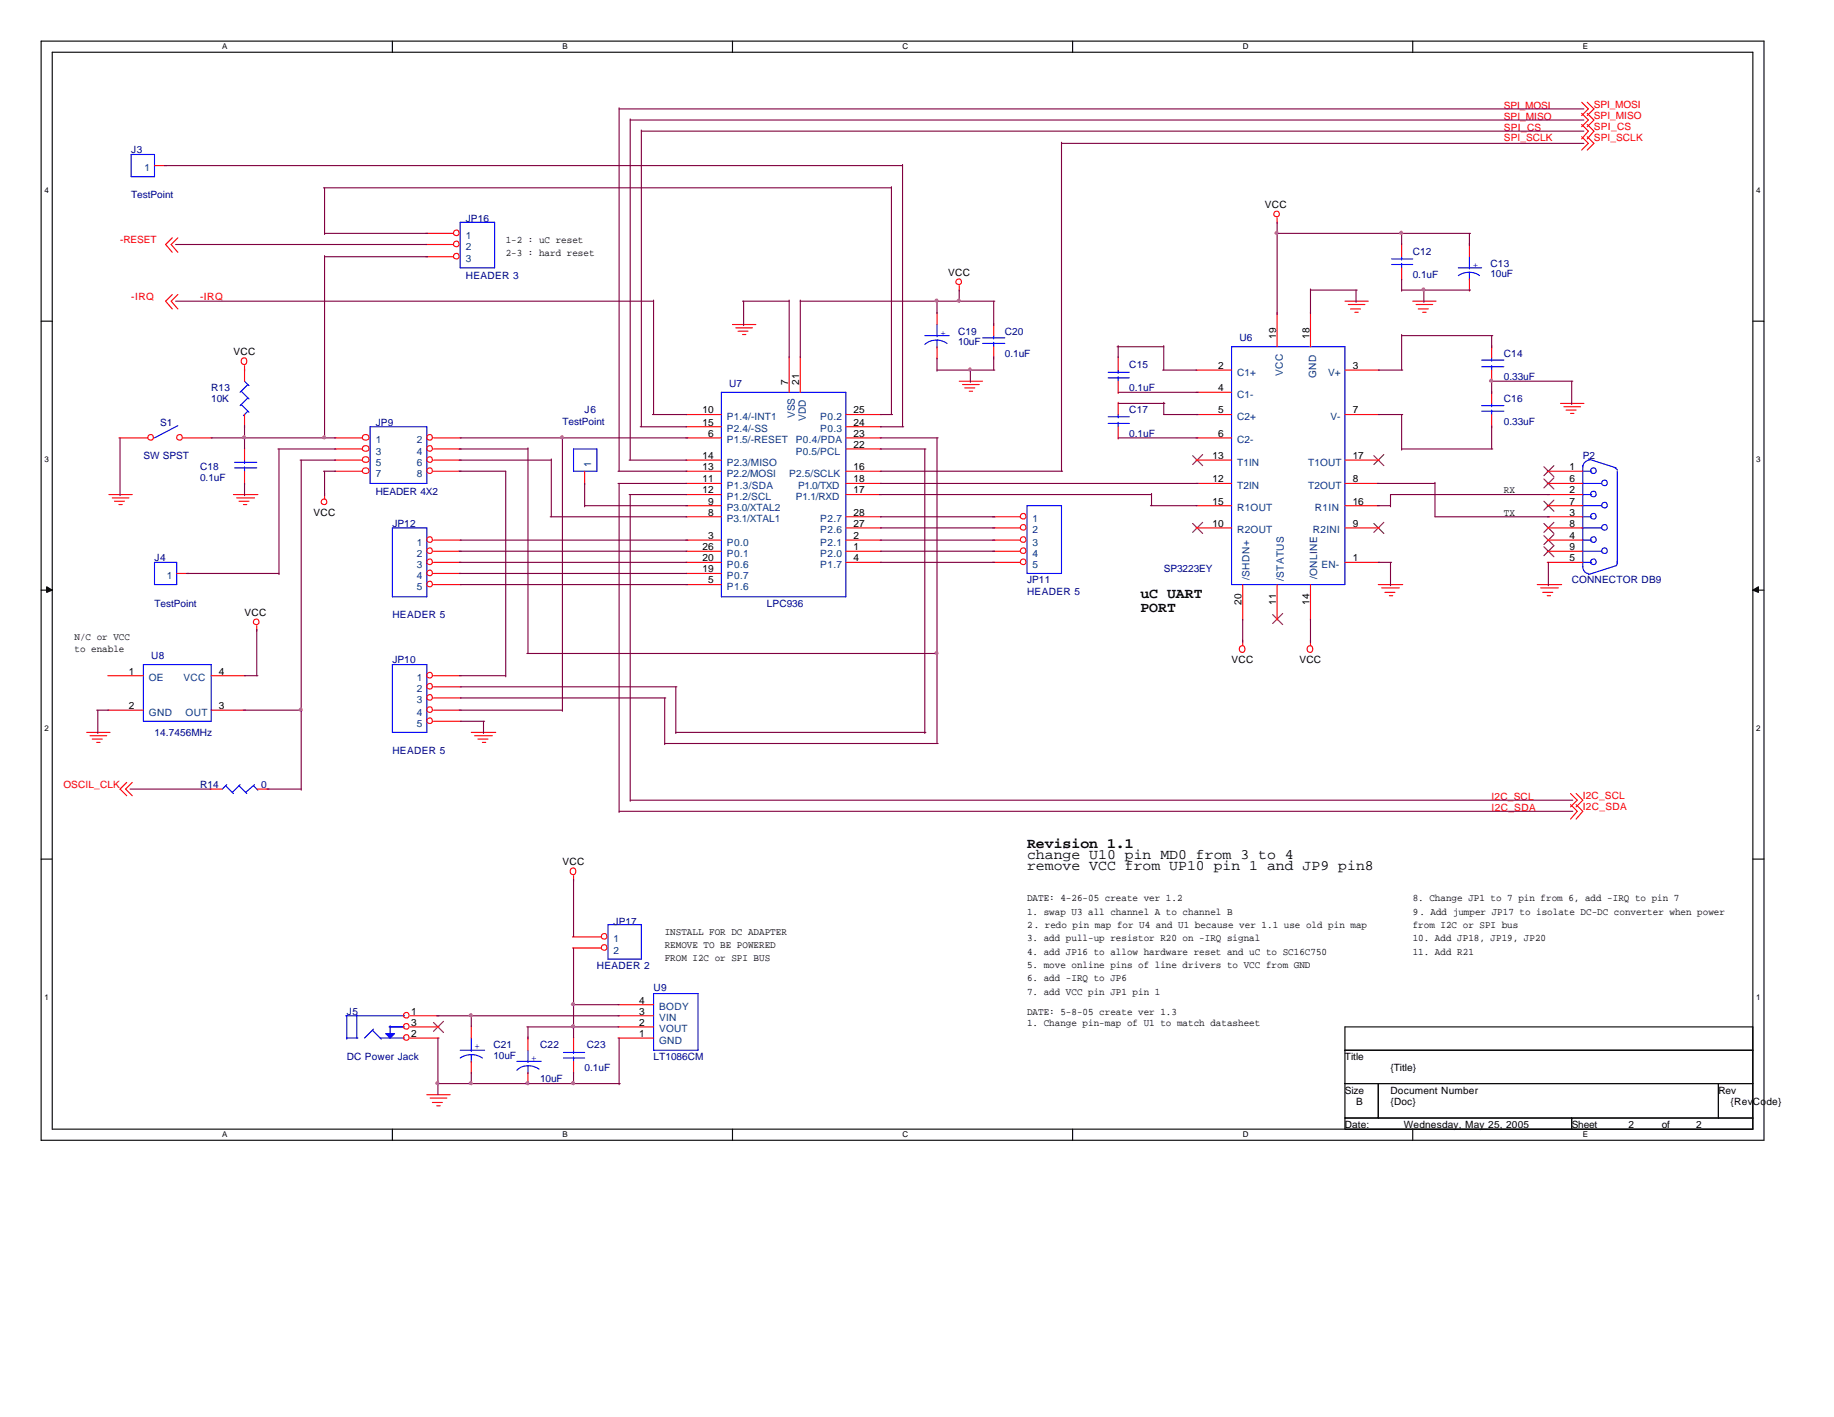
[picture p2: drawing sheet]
<svg xmlns="http://www.w3.org/2000/svg" width="279mm" height="216mm" viewBox="0 0 279 216" stroke-linecap="round" stroke-linejoin="round" font-family="sans-serif">
<path d="M6.3 6.3h262.4v167.4h-262.4zM8 8h259v164h-259z" fill="none" stroke="#000" stroke-width=".17"/>
<g fill="#fff">
<path d="M33.9 6.4h.8v1.4h-.8z"/>
<path d="M33.9 172.2h.8v1.4h-.8z"/>
</g>
<path d="M59.8 6.3v1.7M59.8 172v1.7" fill="none" stroke="#000" stroke-width=".17"/>
<g fill="#fff">
<path d="M85.7 6.4h.8v1.4h-.8z"/>
<path d="M85.7 172.2h.8v1.4h-.8z"/>
</g>
<path d="M111.6 6.3v1.7M111.6 172v1.7" fill="none" stroke="#000" stroke-width=".17"/>
<g fill="#fff">
<path d="M137.5 6.4h.8v1.4h-.8z"/>
<path d="M137.5 172.2h.8v1.4h-.8z"/>
</g>
<path d="M163.4 6.3v1.7M163.4 172v1.7" fill="none" stroke="#000" stroke-width=".17"/>
<g fill="#fff">
<path d="M189.3 6.4h.9v1.4h-.9z"/>
<path d="M189.3 172.2h.9v1.4h-.9z"/>
</g>
<path d="M215.2 6.3v1.7M215.2 172v1.7" fill="none" stroke="#000" stroke-width=".17"/>
<g fill="#fff">
<path d="M241.1 6.4h.9v1.4h-.9z"/>
<path d="M241.1 172.2h.9v1.4h-.9z"/>
<path d="M6.8 28.4h.7v1.4h-.7z"/>
<path d="M267.5 28.4h.7v1.4h-.7z"/>
<path d="M6.8 69.4h.7v1.4h-.7z"/>
<path d="M267.5 69.4h.7v1.4h-.7z"/>
</g>
<path d="M6.3 48.9h1.7M267 48.9h1.7" fill="none" stroke="#000" stroke-width=".17"/>
<g fill="#fff">
<path d="M6.8 110.4h.7v1.4h-.7z"/>
<path d="M267.5 110.4h.7v1.4h-.7z"/>
</g>
<path d="M6.3 89.9h1.7M267 89.9h1.7" fill="none" stroke="#000" stroke-width=".17"/>
<g fill="#000" stroke="#000" stroke-width=".17">
<path d="M7.1 89.4l.9 .5-.9 .4z" fill-rule="evenodd"/>
<path d="M267 89.9l.9-.5v.9z" fill-rule="evenodd"/>
</g>
<g fill="#fff">
<path d="M6.8 151.4h.7v1.3h-.7z"/>
<path d="M267.5 151.4h.7v1.3h-.7z"/>
</g>
<path d="M6.3 130.9h1.7M267 130.9h1.7M204.9 156.5h62.1v15.5h-62.1zM204.9 160h62.1M204.9 165.1h62.1M204.9 170.3h62.1M210 165.1v5.2M239.4 170.3v1.7M261.8 165.1v5.2" fill="none" stroke="#000" stroke-width=".17"/>
<g fill="none" stroke="#f00" stroke-width=".17">
<path d="M241 15.6l1 1-1 1M241 17.3l1 1-1 1M241 19l1 1-1 1.2M241.8 15.6l1 1-1 1M241.8 17.3l1 1-1 1M241.8 19l1 1-1 1.2M23.5 25.2h1.9M26.2 36.2l-1 1.1 1 1.1M27.1 36.2l-1 1.1 1 1.1M64.9 35.6h4.2M64.9 37.3h4.2M64.9 39.1h4.2"/>
<path d="M194.6 33.2v.8M213.5 37.1v2M223.9 37.1v2M241 20.8l1 1-1 1.1M241.8 20.8l1 1-1 1.1M26.2 44.9l-1 1 1 1.2M27.1 44.9l-1 1 1 1.2M37 54.6a.47 .47 0 0 1 .6 .4 .47 .47 0 0 1-.6 .5 .56 .56 0 0 1 0-.9zM37.3 55.7v2.4M111.6 49.4h3.5M112.1 50h2.5M112.4 50.5h1.6"/>
<path d="M113.1 51h.5M120.2 54.4v5.4M121.9 54.4v5.4M142.7 47.6v1.8M142.7 52.8v1.9M146.1 58.1h3.6M146.1 43.5v.9M146.6 58.6h2.6M147 59.1h1.5M147.7 59.6h.5M151.4 49.3v1.8M151.4 52.8v1.9"/>
<path d="M170.3 54.4v2M170.3 58.1v1.8M182.2 56.4h5.4M182.2 59.8h5.4M194.6 47.6v5.2M199.6 47.6v5.2M204.9 45.9h3.5M204.9 56.4h5.2M205.4 46.4h2.5M205.7 47.1h1.6M206.4 47.6h.5M213.5 40.8v1.9"/>
<path d="M215.2 45.9h3.6M215.7 46.4h2.6M216.1 47.1h1.5M216.7 47.6h.6M223.9 42.5v1.9M227.2 52.7v1.8M227.2 56.4v1.9M227.2 59.6v1.9M16.6 75.4h3.6M17.1 75.9h2.5M17.4 76.4h1.6M18.1 76.9h.5"/>
<path d="M18.1 66.7h4.4M27.9 66.7h4.4M35.6 75.4h3.7M36.1 75.9h2.7M36.4 76.4h1.5M37.1 76.9h.5M37.3 63.2v2M37.3 68.2v1.9M37.3 71.8v2M49.4 75.2v.8M51 66.7h4.2M51 70.1h4.2"/>
<path d="M51 71.8h4.2M51 68.4h4.2M66 66.7h4.3M66 70.1h4.3M66 71.8h4.3M66 68.4h4.3M89.1 71.8v2M104.5 75.4h5.4M104.5 66.7h5.4M104.5 63.2h5.4M104.5 70.1h5.4M104.5 73.7h5.4"/>
<path d="M104.5 77h5.4M104.5 78.7h5.4M104.5 71.8h5.4M104.5 65h5.4M128.9 75.4h5.4M128.9 66.7h5.4M128.9 63.2h5.4M128.9 73.7h5.4M128.9 78.7h5.4M128.9 71.8h5.4M128.9 68.4h5.4M128.9 65h5.4"/>
<path d="M151.2 78.7h4.2M170.3 61.3v1.9M170.3 65v1.9M182.2 66.7h5.4M182.2 63.2h5.4M182.2 70.1h5.4M182.2 73.7h5.4M182.2 77h5.4M204.9 63.2h5.2M204.9 70.1h5.2M204.9 73.7h5.2M204.9 77h5.2"/>
<path d="M227.2 63.2v2M235.7 75.4h5.4M235.7 73.7h5.4M235.7 77h5.4M235.7 78.7h5.4M235.7 71.8h5.4M237.7 61.5h3.6M238.3 62h2.5M238.6 62.5h1.5M239.3 63h.5M26.9 87.4h1.9M39.1 95.3v.9"/>
<path d="M66 89.1h4.3M66 85.7h4.3M66 87.4h4.3M66 84h4.3M66 82.3h4.3M104.5 89.1h5.4M104.5 85.7h5.4M104.5 87.4h5.4M104.5 84h5.4M104.5 82.3h5.4M128.9 80.4h5.4M128.9 85.7h5.4"/>
<path d="M128.9 84h5.4M128.9 82.3h5.4M151.2 80.4h4.2M151.2 85.7h4.2M151.2 84h4.2M151.2 82.3h4.2M182.2 80.4h5.4M188.9 98.6l.1-.2a.47 .47 0 0 1 .7 .5 .47 .47 0 0 1-.7 .4l-.1-.1zM189.3 89.1v5.4M189.3 97.5v.9M194.6 89.1v5.4M199.2 98.6l.2-.2a.47 .47 0 0 1 .6 .5 .47 .47 0 0 1-.6 .4l-.2-.1z"/>
<path d="M199.6 89.1v5.4M199.6 97.5v.9M204.9 80.4h5.2M204.9 85.7h5.2M210 89.1h3.7M210.5 89.6h2.7M211 90.3h1.5M211.7 90.8h.5M234.2 89.1h3.7M234.7 89.6h2.7M235 90.3h1.6M235.7 90.8h.5"/>
<path d="M235.7 80.4h5.4M235.7 85.7h5.4M235.7 84h5.4M235.7 82.3h5.4M13.2 111.6h3.6M13.7 112.1h2.6M14.1 112.6h1.5M14.7 113.1h.5M16.4 103h5.4M16.4 108.2h5.4M19.3 119.2l-1 1 1 1M20.2 119.2l-1.1 1 1.1 1"/>
<path d="M32.2 103h5.2M32.2 108.2h5.2M66 103h4.3M66 104.6h4.3M66 106.3h4.3M66 108.2h4.3M66 109.9h4.3M71.8 111.6h3.7M72.3 112.1h2.7M72.8 112.6h1.5M73.5 113.1h.5M32 120.2h1.9"/>
<path d="M39.1 120.2h1.9M87.1 132.3a.47 .47 0 0 1 .6 .5 .47 .47 0 0 1-.6 .4 .56 .56 0 0 1 0-.9zM87.4 133.4v.9M239.3 120.9l1 1-1 1M239.3 122.6l1 1-1 1.2M240.1 120.9l1 1-1 1M240.1 122.6l1 1-1 1.2M62.5 158.2h4.4M62.5 156.5h4.4M62.5 154.8h4.4M71.8 156.3v1.9M80.4 158v2"/>
<path d="M87.2 142.7h4.4M87.2 144.4h4.4M87.4 158v2M94.1 158.2h5.5M94.1 156.5h5.5M94.1 154.8h5.5M94.1 153.1h5.5M65 166.8h3.6M65.5 167.3h2.6M65.9 168h1.5M66.5 168.5h.6M71.8 161.7v1.9"/>
<path d="M80.4 163.4v1.9M87.4 161.7v1.9"/>
<circle cx="69.5" cy="35.5" r=".42"/>
<circle cx="69.5" cy="37.2" r=".42"/>
<circle cx="69.5" cy="39" r=".42"/>
<circle cx="194.5" cy="32.6" r=".42"/>
<circle cx="146.1" cy="42.9" r=".42"/>
<circle cx="23" cy="66.6" r=".42"/>
<circle cx="27.4" cy="66.6" r=".42"/>
<circle cx="49.4" cy="76.5" r=".42"/>
<circle cx="55.7" cy="71.7" r=".48"/>
<circle cx="55.7" cy="66.6" r=".48"/>
<circle cx="55.7" cy="70" r=".48"/>
<circle cx="55.7" cy="68.3" r=".48"/>
<circle cx="65.5" cy="71.7" r=".42"/>
<circle cx="65.5" cy="66.6" r=".42"/>
<circle cx="65.5" cy="70" r=".42"/>
<circle cx="65.5" cy="68.3" r=".42"/>
<circle cx="155.9" cy="78.7" r=".42"/>
<circle cx="39" cy="94.7" r=".42"/>
<circle cx="65.5" cy="87.3" r=".42"/>
<circle cx="65.5" cy="83.9" r=".42"/>
<circle cx="65.5" cy="82.2" r=".42"/>
<circle cx="65.5" cy="89" r=".42"/>
<circle cx="65.5" cy="85.6" r=".42"/>
<circle cx="155.9" cy="83.9" r=".42"/>
<circle cx="155.9" cy="80.4" r=".42"/>
<circle cx="155.9" cy="82.2" r=".42"/>
<circle cx="155.9" cy="85.6" r=".42"/>
<circle cx="65.5" cy="109.8" r=".42"/>
<circle cx="65.5" cy="102.9" r=".42"/>
<circle cx="65.5" cy="106.3" r=".42"/>
<circle cx="65.5" cy="108.1" r=".42"/>
<circle cx="65.5" cy="104.6" r=".42"/>
<circle cx="61.9" cy="156.4" r=".42"/>
<circle cx="61.9" cy="154.7" r=".42"/>
<circle cx="61.9" cy="158.1" r=".42"/>
<circle cx="92" cy="142.7" r=".42"/>
<circle cx="92" cy="144.4" r=".42"/>
</g>
<g fill="none" stroke="#00f" stroke-width=".17">
<path d="M20 23.5h3.5v3.4h-3.5zM70.1 33.9h5.3v6.9h-5.3zM212 39.5h3.2M213.5 39.1v.5M223.9 39.1v1.9M36.7 59.6l1.2 1.2M37.3 58.1l.6 .7M37.8 58.6l-1.2 1.2M109.9 59.8h19v31.1h-19zM140.9 51.1h3.7M142.7 51.8a2.73 2.73 0 0 1 1.6 .5M142.7 51.8a2.61 2.61 0 0 0-1.8 .7"/>
<path d="M142.7 49.4v1.9M142.7 51.8v1.2M149.7 52.3h3.4M149.7 51.5h3.4M151.4 51.1v.5M151.4 52.2v.6M168.8 57.6h3.2M168.8 56.7h3.2M170.3 56.4v.5M170.3 57.4v.7M187.6 52.8h17.3v36.3h-17.3zM212 40.3h3.2"/>
<path d="M213.5 40.1v.7M222.2 40.8h3.5M223.9 41.5a2.36 2.36 0 0 1 1.5 .5M223.9 41.5l-.8 .1-.9 .4M223.9 41.5v1.2M225.7 55.9h3.4M225.7 54.9h3.4M227.2 54.5v.5M227.2 55.7v.7M27.1 64.9l-3.6 1.8M35.7 71.3h3.4M35.7 70.4h3.4"/>
<path d="M36.7 61.6l1.2 1.2M37.3 70.1v.5M37.3 71.1v.7M37.8 60.6l-1.2 1.2M37.8 62.7l-.7 .6M56.4 65h8.6v8.7h-8.6zM87.4 68.4h3.5v3.4h-3.5zM156.5 77h5.2v10.4h-5.2zM168.8 64.5h3.2M168.8 63.5h3.2M170.3 63.2v.5M170.3 64.3v.7"/>
<path d="M225.7 62.7h3.4M225.7 61.8h3.4M227.2 61.5v.5M227.2 62.5v.7M241 77h3M241 73.7h3M241.1 71v15.4a.95 .95 0 0 0 .9 1M241.1 78.7h1.4M241.1 75.4h1.4M241.1 71.8h1.4M242 69.9l4.2 1.4M242.1 70.1a1.09 1.09 0 0 0-1 1"/>
<path d="M246 71.3l.4 .3M246.4 71.8v14.1M23.5 85.7h3.4v3.4h-3.4zM59.8 80.4h5.2v10.5h-5.2zM241 84h3M241 80.4h3M241.1 85.7h1.4M241.1 82.3h1.4M246.4 85.5l-.2 .7-4.2 1.3M21.8 101.3h10.4v8.6h-10.4zM34.4 119.7l1.2 1.2M34.5 119.5l-.6 .7"/>
<path d="M36.4 119.7l1.2 1.2M36.6 119.5l-1.2 1.2M38.6 119.7l.7 .7M38.8 119.5l-1.4 1.2M59.8 101.3h5.2v10.3h-5.2zM52.7 154.8h8.9M52.8 158.2h1.7M52.8 154.8v3.5M54.4 154.6v3.6M56.7 157l1.4 1.3M56.9 156.8l-1.4 1.4M57.9 158.2h3.7"/>
<path d="M59.3 156.5h2.3M59.4 156.3v1.2M71.8 158.2v2M92.6 140.9h5.1v5.2h-5.1zM99.6 151.4h6.7v8.6h-6.7zM70.1 160h3.7M71.8 160.7h.2a2.73 2.73 0 0 1 1.5 .5M71.8 160.7l-.7 .1-1 .4M71.8 160.7v1.2M78.7 161.7h3.8M80.4 162.4h.2a2.73 2.73 0 0 1 1.5 .5M80.4 162.4a2.2 2.2 0 0 0-1.7 .7"/>
<path d="M80.4 160v1.9M80.4 162.4v1.2M85.9 161.2h3.2M85.9 160.4h3.2M87.4 160v.5M87.4 161v.7"/>
<circle cx="242.7" cy="71.7" r=".42"/>
<circle cx="242.7" cy="78.7" r=".42"/>
<circle cx="242.7" cy="75.3" r=".42"/>
<circle cx="244.4" cy="73.6" r=".42"/>
<circle cx="244.4" cy="77" r=".42"/>
<circle cx="242.7" cy="82.2" r=".42"/>
<circle cx="242.7" cy="85.6" r=".42"/>
<circle cx="244.4" cy="83.9" r=".42"/>
<circle cx="244.4" cy="80.4" r=".42"/>
</g>
<g fill="none" stroke="#804000" stroke-width=".17">
<path d="M181.7 69.4l1.5 1.6M181.7 79.8l1.5 1.5M183.2 69.3l-1.5 1.5M183.2 79.6l-1.5 1.5M209.3 69.4l1.5 1.6M209.3 79.8l1.5 1.5M210.8 69.3l-1.5 1.5M210.8 79.6l-1.5 1.5M235.2 79.8l1.5 1.5M235.2 76.4l1.5 1.5M235.2 73l1.5 1.5M235.2 71.1l1.5 1.5"/>
<path d="M236.7 79.6l-1.5 1.5M236.7 76.2l-1.5 1.5M236.7 72.8l-1.5 1.5M236.7 71l-1.5 1.5M193.9 93.6l1.5 1.6M195.4 93.5l-1.5 1.5M235.2 83.3l1.5 1.5M235.2 81.6l1.5 1.5-1.5 1.6M236.7 81.4l-1.5 1.6M66 155.8l1.6 1.5M67.6 155.6l-1.6 1.5"/>
</g>
<path d="M58.8 157.5h1.3l-.7 .7z" fill-rule="evenodd" fill="#00f" stroke="#00f" stroke-width=".17"/>
<g fill="none" stroke="#800040" stroke-width=".17">
<path d="M94.3 16.4v55.4M94.3 16.6h147M96 18.1v52M96 18.3h145.3M97.7 19.8v45.2M97.7 20h143.6M25.1 25.2h112.4M26.8 37.3h38.2M49.3 28.6h86.5M49.4 35.6h15.8M49.4 28.6v7.1M49.4 38.9v27.8"/>
<path d="M49.4 39.1h15.8M135.8 28.4v34.8M137.5 25.1v39.9M161.7 21.7v50.1M161.7 21.8h79.6M194.6 33.9v14M194.6 35.6h29.4M213.5 35.4v1.9M223.9 35.6v1.8M26.8 45.9h72.8M99.6 45.7v17.5M113.1 45.9h7.1"/>
<path d="M113.3 45.9v3.7M120.2 45.7v8.8M121.9 45.9h29.7M121.9 45.7v8.8M142.7 56.4h8.9M142.7 45.7v2.1M142.7 54.5v2.1M146.1 44.2v1.9M147.8 56.4v1.9M151.4 45.9v3.7M151.4 54.4v2M170.2 52.8h7.1"/>
<path d="M170.3 59.8h12.2M170.3 52.7v1.8M177.1 56.4h5.3M177.3 52.7v3.7M199.6 44.2h7.2M199.6 44v3.8M206.6 44.2v1.9M210 56.4h3.7M213.5 42.5v1.9M213.5 51v5.4M213.5 51.1h13.9M213.5 44.2h10.5"/>
<path d="M216.9 44.2v1.9M227.2 51.1v1.9M239.4 58.1v3.5M239.6 58.1h-12.4v1.8M18.3 66.7v8.8M32.2 66.7h18.9M37.3 64.9v3.5M37.3 73.7v1.8M42.3 68.4h8.8M42.5 68.4v19.1M45.7 70.1h5.4M45.9 70.1v50.3"/>
<path d="M49.3 71.8h1.8M49.4 71.8v3.7M69.9 68.4h10.5M69.9 70.1h14.1M69.9 71.8h7.1v31.3M70.1 66.7h34.7M80.4 68.2v31.4M83.8 78.7h20.8M84 69.9v8.8M85.7 66.7v41.7M89.1 77h15.7M89.1 73.7v3.5"/>
<path d="M94.1 71.8h10.5M94.1 73.7h10.5M94.3 73.7v50.1M95.8 70.1h8.8M95.8 75.4h8.8M96 75.4v46.7M97.5 65h7.1M99.4 63.2h5.2M133.9 75.4h41.5M134.1 66.7h8.8M134.1 68.4h7M134.1 65h3.6"/>
<path d="M134.1 71.8h27.8M134.1 73.7h48.4M134.1 78.7h17.5M134.1 63.2h1.9M140.9 68.4v43.4M142.7 66.7v46.6M170.3 66.7h12.2M170.3 61.5h7.2M175.3 77h7.1M175.4 75.2v1.8M177.3 61.3v1.9h5.2M209.8 73.7h8.8"/>
<path d="M209.8 77h2M210 63.2h3.7M213.5 68.4h13.9M213.5 63.2v5.4M218.6 73.5v5.2h17.5M227.2 64.9v3.5M236.1 75.4h-24.3v1.8M28.4 87.4h14.1M39.1 95.8v7.2M69.9 87.4h34.7M69.9 85.7h34.7M69.9 84h34.7"/>
<path d="M70.1 82.3h34.7M70.1 89.1h34.7M80.3 99.6h62.4M134.1 85.7h17.5M134.1 82.3h17.5M134.1 84h17.5M134.1 80.4h17.5M189.3 94.3v3.6M199.6 94.3v3.6M210 85.7h2M211.8 85.7v3.5M235.9 85.7v3.5"/>
<path d="M14.7 108.2h1.9M14.9 108.2v3.6M37.1 108.2h8.8M37.3 103h2M69.9 108.2h15.8M69.9 103h7.1M70.1 104.6h33M70.1 109.9h3.7M70.1 106.3h31.3M73.7 109.9v1.9M101.3 113.3h41.6M101.3 106.3v7.2"/>
<path d="M103 104.6v7.2M103 111.6h38.1M19.8 120.2h12.4M40.6 120.2h5.3M87.4 133.9v8.8M94.3 123.6h145.3M96 121.9h143.6M66.5 154.8h27.8M66.7 158.2v8.6M71.8 154.6v1.9M80.3 156.5h14M80.4 156.5v1.8"/>
<path d="M87.2 153.1h7.1M87.4 144.4v13.8M94.3 158.2v7.1M66.7 165.1h27.8M71.8 163.4v1.9M87.4 163.4v1.9"/>
</g>
<g fill="#f0f" stroke="#f0f" stroke-width=".17">
<path d="M85.4 66.6l.3-.2 .2 .3-.2 .2-.4-.2z" fill-rule="evenodd"/>
<path d="M71.6 154.5l.2-.1 .2 .4-.2 .1-.3-.1z" fill-rule="evenodd"/>
<path d="M45.6 108l.3-.1 .2 .3-.2 .2-.3-.2z" fill-rule="evenodd"/>
<path d="M227.1 57.8l.1-.1 .2 .4-.2 .2-.3-.2z" fill-rule="evenodd"/>
<path d="M216.6 44l.3-.1 .2 .3-.2 .2-.3-.2z" fill-rule="evenodd"/>
<path d="M71.6 164.8h.2l.2 .3-.2 .2-.3-.2z" fill-rule="evenodd"/>
<path d="M80.1 164.9l.3-.1 .2 .3-.2 .2-.3-.2z" fill-rule="evenodd"/>
<path d="M66.6 164.8h.1l.2 .3-.2 .2-.3-.2z" fill-rule="evenodd"/>
<path d="M87.2 164.8h.2l.1 .3-.1 .2-.4-.2z" fill-rule="evenodd"/>
<path d="M147.5 56.2l.3-.2 .2 .4-.2 .2-.3-.2z" fill-rule="evenodd"/>
<path d="M142.5 45.7l.2-.1 .2 .3-.2 .2-.3-.2z" fill-rule="evenodd"/>
<path d="M87.2 156.2l.2-.1 .1 .4-.1 .1-.4-.1z" fill-rule="evenodd"/>
<path d="M87.2 156.2l.2-.1 .1 .4-.1 .1-.4-.1z" fill-rule="evenodd"/>
<path d="M87.1 152.9l.3-.2 .1 .4-.1 .1-.4-.1z" fill-rule="evenodd"/>
<path d="M194.3 35.4l.3-.2 .1 .4-.1 .1-.4-.1z" fill-rule="evenodd"/>
<path d="M213.2 35.4l.3-.2 .2 .4-.2 .1-.3-.1z" fill-rule="evenodd"/>
<path d="M142.5 99.4l.2-.2 .2 .4-.2 .1-.3-.1z" fill-rule="evenodd"/>
<path d="M145.8 45.7l.3-.1 .2 .3-.2 .2-.3-.2z" fill-rule="evenodd"/>
<path d="M49.2 66.6l.2-.2 .2 .3-.2 .2-.3-.2z" fill-rule="evenodd"/>
<path d="M37 66.6l.3-.2 .1 .3-.1 .2-.4-.2z" fill-rule="evenodd"/>
</g>
<g font-size="2.2">
<text x="173.7" y="91.1">uC UART</text>
<text x="173.7" y="93.3">PORT</text>
<text x="156.5" y="129.2">Revision 1.1</text>
<text x="156.5" y="130.9">change U10 pin MD0 from 3 to 4</text>
<text x="156.5" y="132.6">remove VCC from UP10 pin 1 and JP9 pin8</text>
</g>
<g font-size="1.5" fill="#f00">
<text x="229.1" y="16.6">SPI_MOSI</text>
<text x="242.8" y="16.4">SPI_MOSI</text>
<text x="229.1" y="18.3">SPI_MISO</text>
<text x="229.1" y="20">SPI_CS</text>
<text x="229.1" y="21.5">SPI_SCLK</text>
<text x="242.8" y="18.1">SPI_MISO</text>
<text x="242.8" y="19.8">SPI_CS</text>
<text x="242.8" y="21.5">SPI_SCLK</text>
<text x="18.3" y="37.1">-RESET</text>
<text x="20" y="45.7">-IRQ</text>
<text x="30.5" y="45.7">-IRQ</text>
<text x="9.7" y="120.1">OSCIL_CLK</text>
<text x="227.2" y="123.6">I2C_SDA</text>
<text x="227.2" y="121.9">I2C_SCL</text>
<text x="241.1" y="121.8">I2C_SCL</text>
<text x="241.1" y="123.4">I2C_SDA</text>
</g>
<g font-size="1.5" fill="#000080">
<text x="20" y="23.4">J3</text>
<text x="20" y="30.1">TestPoint</text>
<text x="71" y="33.9">JP16</text>
<text x="215.2" y="38.8">C12</text>
<text x="227.1" y="40.6">C13</text>
<text x="71" y="42.5">HEADER 3</text>
<text x="215.2" y="42.3">0.1uF</text>
<text x="227.1" y="42.2">10uF</text>
<text x="146" y="51">C19</text>
<text x="146" y="52.5">10uF</text>
<text x="153.1" y="51">C20</text>
<text x="188.8" y="52">U6</text>
<text x="32.2" y="59.6">R13</text>
<text x="111.1" y="58.9">U7</text>
<text x="153.1" y="54.4">0.1uF</text>
<text x="172" y="56">C15</text>
<text x="172" y="59.6">0.1uF</text>
<text x="229.1" y="54.4">C14</text>
<text x="229.1" y="57.9">0.33uF</text>
<text x="24.4" y="64.9">S1</text>
<text x="32.2" y="61.3">10K</text>
<text x="57.2" y="64.9">JP9</text>
<text x="85.7" y="64.7">TestPoint</text>
<text x="89.1" y="63">J6</text>
<text x="172" y="63">C17</text>
<text x="229.1" y="61.3">C16</text>
<text x="229.1" y="64.7">0.33uF</text>
<text x="21.8" y="69.9">SW SPST</text>
<text x="30.5" y="71.6">C18</text>
<text x="172" y="66.5">0.1uF</text>
<text x="241.1" y="69.9">P2</text>
<text x="30.5" y="73.3">0.1uF</text>
<text x="57.2" y="75.4">HEADER 4X2</text>
<text x="59.8" y="80.3">JP12</text>
<text x="23.5" y="85.5">J4</text>
<text x="156.5" y="88.9">JP11</text>
<text x="177.3" y="87.2">SP3223EY</text>
<text x="239.4" y="88.9">CONNECTOR DB9</text>
<text x="23.5" y="92.5">TestPoint</text>
<text x="59.8" y="94.1">HEADER 5</text>
<text x="116.8" y="92.5">LPC936</text>
<text x="156.5" y="90.6">HEADER 5</text>
<text x="23" y="100.4">U8</text>
<text x="59.8" y="101.1">JP10</text>
<text x="23.5" y="112.1">14.7456MHz</text>
<text x="59.8" y="114.8">HEADER 5</text>
<text x="30.5" y="120.1">R14</text>
<text x="39.8" y="120.1">0</text>
<text x="93.5" y="140.9">JP17</text>
<text x="90.9" y="147.7">HEADER 2</text>
<text x="52.8" y="154.6">J5</text>
<text x="99.6" y="151">U9</text>
<text x="52.8" y="161.5">DC Power Jack</text>
<text x="75.2" y="159.7">C21</text>
<text x="75.2" y="161.4">10uF</text>
<text x="82.3" y="159.7">C22</text>
<text x="89.4" y="159.7">C23</text>
<text x="99.6" y="161.5">LT1086CM</text>
<text x="82.3" y="164.9">10uF</text>
<text x="89.1" y="163.2">0.1uF</text>
</g>
<g font-size="1.5" fill="#004080">
<text x="22" y="26.1">1</text>
<text x="71" y="36.4">1</text>
<text x="71" y="38.1">2</text>
<text x="71" y="40">3</text>
<text x="188.5" y="57.2">C1+</text>
<text x="195.4" y="57.2" transform="rotate(-90 195.4 57.2)">VCC</text>
<text x="200.5" y="57.6" transform="rotate(-90 200.5 57.6)">GND</text>
<text x="202.4" y="57.2">V+</text>
<text x="110.7" y="65.9">P2.4/-SS</text>
<text x="110.7" y="64">P1.4/-INT1</text>
<text x="121.1" y="63.7" transform="rotate(-90 121.1 63.7)">VSS</text>
<text x="122.8" y="64.2" transform="rotate(-90 122.8 64.2)">VDD</text>
<text x="125" y="64">P0.2</text>
<text x="125" y="65.9">P0.3</text>
<text x="188.5" y="60.6">C1-</text>
<text x="188.5" y="64">C2+</text>
<text x="202.7" y="64">V-</text>
<text x="57.2" y="67.6">1</text>
<text x="57.2" y="69.3">3</text>
<text x="57.2" y="71">5</text>
<text x="63.5" y="67.6">2</text>
<text x="63.5" y="69.3">4</text>
<text x="63.5" y="71">6</text>
<text x="90.1" y="71.1" transform="rotate(-90 90.1 71.1)">1</text>
<text x="110.7" y="67.6">P1.5/-RESET</text>
<text x="110.7" y="71">P2.3/MISO</text>
<text x="121.2" y="67.6">P0.4/PDA</text>
<text x="121.2" y="69.3">P0.5/PCL</text>
<text x="188.5" y="71">T1IN</text>
<text x="188.5" y="67.6">C2-</text>
<text x="199.3" y="71">T1OUT</text>
<text x="57.2" y="72.6">7</text>
<text x="63.5" y="72.6">8</text>
<text x="110.7" y="72.6">P2.2/MOSI</text>
<text x="110.7" y="76.2">P1.2/SCL</text>
<text x="110.7" y="74.5">P1.3/SDA</text>
<text x="110.7" y="77.9">P3.0/XTAL2</text>
<text x="120.2" y="72.6">P2.5/SCLK</text>
<text x="121.2" y="76.2">P1.1/RXD</text>
<text x="121.6" y="74.5">P1.0/TXD</text>
<text x="188.5" y="74.5">T2IN</text>
<text x="188.5" y="77.9">R1OUT</text>
<text x="199.3" y="74.5">T2OUT</text>
<text x="200.3" y="77.9">R1IN</text>
<text x="63.5" y="83.1">1</text>
<text x="110.7" y="83.1">P0.0</text>
<text x="110.7" y="79.6">P3.1/XTAL1</text>
<text x="125" y="83.1">P2.1</text>
<text x="125" y="79.6">P2.7</text>
<text x="125" y="81.3">P2.6</text>
<text x="157.3" y="79.6">1</text>
<text x="157.3" y="81.3">2</text>
<text x="157.3" y="83.1">3</text>
<text x="188.5" y="81.3">R2OUT</text>
<text x="200" y="81.3">R2INI</text>
<text x="25.4" y="88.2">1</text>
<text x="63.5" y="84.8">2</text>
<text x="63.5" y="86.5">3</text>
<text x="63.5" y="88.2">4</text>
<text x="63.5" y="89.9">5</text>
<text x="110.7" y="89.9">P1.6</text>
<text x="110.7" y="84.8">P0.1</text>
<text x="110.7" y="86.5">P0.6</text>
<text x="110.7" y="88.2">P0.7</text>
<text x="125" y="84.8">P2.0</text>
<text x="125" y="86.5">P1.7</text>
<text x="157.3" y="84.8">4</text>
<text x="157.3" y="86.5">5</text>
<text x="190.3" y="88.4" transform="rotate(-90 190.3 88.4)">/SHDN+</text>
<text x="195.6" y="88.6" transform="rotate(-90 195.6 88.6)">/STATUS</text>
<text x="200.7" y="88.2" transform="rotate(-90 200.7 88.2)">/ONLINE</text>
<text x="201.3" y="86.5">EN-</text>
<text x="22.7" y="103.8">OE</text>
<text x="27.9" y="103.8">VCC</text>
<text x="63.5" y="103.8">1</text>
<text x="63.5" y="105.5">2</text>
<text x="63.5" y="107.2">3</text>
<text x="22.7" y="109.1">GND</text>
<text x="28.3" y="109.1">OUT</text>
<text x="63.5" y="109.1">4</text>
<text x="63.5" y="110.7">5</text>
<text x="93.5" y="143.6">1</text>
<text x="93.5" y="145.3">2</text>
<text x="100.4" y="155.6">VIN</text>
<text x="100.4" y="153.9">BODY</text>
<text x="100.4" y="159">GND</text>
<text x="100.4" y="157.3">VOUT</text>
</g>
<g font-size="1.5">
<text x="192.7" y="31.7">VCC</text>
<text x="77" y="37.1">1-2 : uC reset</text>
<text x="77" y="38.9">2-3 : hard reset</text>
<text x="144.4" y="42">VCC</text>
<text x="194.4" y="51.6" transform="rotate(-90 194.4 51.6)">19</text>
<text x="199.5" y="51.6" transform="rotate(-90 199.5 51.6)">18</text>
<text x="35.6" y="54">VCC</text>
<text x="120.1" y="58.6" transform="rotate(-90 120.1 58.6)">7</text>
<text x="121.8" y="58.6" transform="rotate(-90 121.8 58.6)">21</text>
<text x="185.6" y="56.2">2</text>
<text x="185.6" y="59.6">4</text>
<text x="206.1" y="56.2">3</text>
<text x="107" y="64.9">15</text>
<text x="107" y="63">10</text>
<text x="130" y="63">25</text>
<text x="130" y="64.9">24</text>
<text x="185.6" y="63">5</text>
<text x="206.1" y="63">7</text>
<text x="107" y="69.9">14</text>
<text x="107" y="71.6">13</text>
<text x="107.9" y="66.5">6</text>
<text x="130" y="66.5">23</text>
<text x="130" y="68.2">22</text>
<text x="130" y="71.6">16</text>
<text x="184.7" y="69.9">13</text>
<text x="185.6" y="66.5">6</text>
<text x="206.1" y="69.9">17</text>
<text x="239.1" y="71.6">1</text>
<text x="107" y="75.2">12</text>
<text x="107" y="73.5">11</text>
<text x="107.9" y="76.9">9</text>
<text x="130" y="73.5">18</text>
<text x="130" y="75.2">17</text>
<text x="184.7" y="73.5">12</text>
<text x="184.7" y="76.9">15</text>
<text x="206.1" y="76.9">16</text>
<text x="206.1" y="73.5">8</text>
<text x="229.1" y="75.2">RX</text>
<text x="239.1" y="76.9">7</text>
<text x="239.1" y="75.2">2</text>
<text x="239.1" y="73.5">6</text>
<text x="47.8" y="78.6">VCC</text>
<text x="107" y="83.8">26</text>
<text x="107.9" y="82.1">3</text>
<text x="107.9" y="78.6">8</text>
<text x="130" y="83.8">1</text>
<text x="130" y="82.1">2</text>
<text x="130" y="78.6">28</text>
<text x="130" y="80.3">27</text>
<text x="184.7" y="80.3">10</text>
<text x="206.1" y="80.3">9</text>
<text x="229.1" y="78.6">TX</text>
<text x="239.1" y="83.8">9</text>
<text x="239.1" y="82.1">4</text>
<text x="239.1" y="80.3">8</text>
<text x="239.1" y="78.6">3</text>
<text x="107" y="85.5">20</text>
<text x="107" y="87.2">19</text>
<text x="107.9" y="88.9">5</text>
<text x="130" y="85.5">4</text>
<text x="206.1" y="85.5">1</text>
<text x="239.1" y="85.5">5</text>
<text x="37.3" y="93.8">VCC</text>
<text x="189.1" y="92.1" transform="rotate(-90 189.1 92.1)">20</text>
<text x="194.4" y="92.1" transform="rotate(-90 194.4 92.1)">11</text>
<text x="199.5" y="92.1" transform="rotate(-90 199.5 92.1)">14</text>
<text x="11.3" y="97.5">N/C or VCC</text>
<text x="11.3" y="99.4">to enable</text>
<text x="187.6" y="101.1">VCC</text>
<text x="198" y="101.1">VCC</text>
<text x="19.6" y="102.8">1</text>
<text x="33.4" y="102.8">4</text>
<text x="19.6" y="108">2</text>
<text x="33.4" y="108">3</text>
<text x="85.7" y="131.7">VCC</text>
<text x="156.5" y="137.3">DATE: 4-26-05 create ver 1.2</text>
<text x="215.2" y="137.3">8. Change JP1 to 7 pin from 6, add -IRQ to pin 7</text>
<text x="101.3" y="142.4">INSTALL FOR DC ADAPTER</text>
<text x="156.5" y="139.4">1. swap U3 all channel A to channel B</text>
<text x="156.5" y="141.4">2. redo pin map for U4 and U1 because ver 1.1 use old pin map</text>
<text x="156.5" y="143.4">3. add pull-up resistor R20 on -IRQ signal</text>
<text x="215.2" y="139.4">9. Add jumper JP17 to isolate DC-DC converter when power</text>
<text x="215.2" y="141.4">from I2C or SPI bus</text>
<text x="215.2" y="143.4">10. Add JP18, JP19, JP20</text>
<text x="101.3" y="144.4">REMOVE TO BE POWERED</text>
<text x="101.3" y="146.5">FROM I2C or SPI BUS</text>
<text x="156.5" y="145.5">4. add JP16 to allow hardware reset and uC to SC16C750</text>
<text x="156.5" y="147.5">5. move online pins of line drivers to VCC from GND</text>
<text x="156.5" y="149.5">6. add -IRQ to JP6</text>
<text x="215.2" y="145.5">11. Add R21</text>
<text x="62.7" y="154.6">1</text>
<text x="97.4" y="154.6">3</text>
<text x="97.4" y="152.9">4</text>
<text x="156.5" y="151.6">7. add VCC pin JP1 pin 1</text>
<text x="156.5" y="154.6">DATE: 5-8-05 create ver 1.3</text>
<text x="62.7" y="158">2</text>
<text x="62.7" y="156.3">3</text>
<text x="97.4" y="158">1</text>
<text x="97.4" y="156.3">2</text>
<text x="156.5" y="156.3">1. Change pin-map of U1 to match datasheet</text>
<text x="204.9" y="161.5">Title</text>
<text x="204.9" y="166.6">Size</text>
<text x="211.8" y="163.2">{Title}</text>
<text x="211.8" y="166.6">Document Number</text>
<text x="261.8" y="166.6">Rev</text>
<text x="204.9" y="171.9">Date:</text>
<text x="206.6" y="168.3">B</text>
<text x="211.8" y="168.3">{Doc}</text>
<text x="213.9" y="171.9">Wednesday, May 25, 2005</text>
<text x="239.4" y="171.9">Sheet</text>
<text x="248.1" y="171.9">2</text>
<text x="253.2" y="171.9">of</text>
<text x="258.4" y="171.9">2</text>
<text x="263.7" y="168.3">{RevCode}</text>
</g>
<g font-size="1.5" fill="#00f">
<text x="224.4" y="40.8">+</text>
<text x="143.3" y="51.1">+</text>
<text x="72.3" y="159.9">+</text>
<text x="80.9" y="161.7">+</text>
</g>
<g font-size="1.2">
<text x="33.9" y="7.5">A</text>
<text x="85.7" y="7.5">B</text>
<text x="137.5" y="7.5">C</text>
<text x="189.3" y="7.5">D</text>
<text x="241.1" y="7.5">E</text>
<text x="6.8" y="29.5">4</text>
<text x="267.5" y="29.5">4</text>
<text x="6.8" y="70.4">3</text>
<text x="267.5" y="70.4">3</text>
<text x="6.8" y="111.4">2</text>
<text x="267.5" y="111.4">2</text>
<text x="6.8" y="152.4">1</text>
<text x="267.5" y="152.4">1</text>
<text x="33.9" y="173.2">A</text>
<text x="85.7" y="173.2">B</text>
<text x="137.5" y="173.2">C</text>
<text x="189.3" y="173.2">D</text>
<text x="241.1" y="173.2">E</text>
</g>
</svg>
